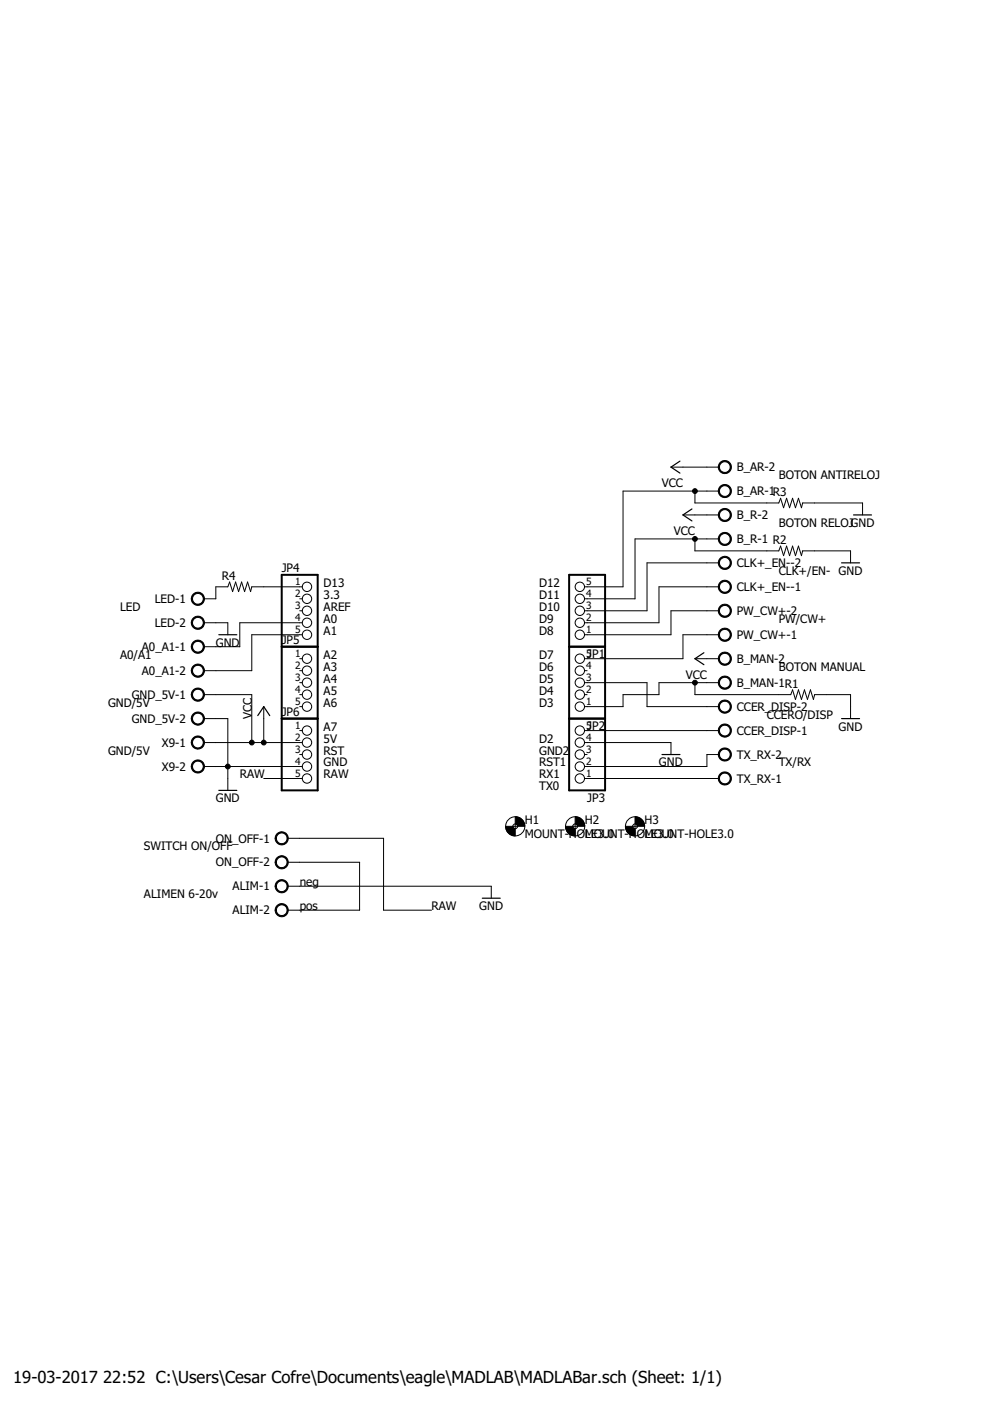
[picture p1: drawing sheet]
<svg xmlns="http://www.w3.org/2000/svg" width="210mm" height="297mm" viewBox="0 0 210 297" stroke-linecap="round" stroke-linejoin="round" font-family="sans-serif">
<g fill="#000" stroke="#000" stroke-width=".21">
<path d="M152.7 98.1a1.4 1.4 0 0 1 2.2 .2 1.4 1.4 0 0 1-.8 2.1 1.4 1.4 0 0 1-1.8-1.4h.2a1.14 1.14 0 0 1 1.7-.9 1.14 1.14 0 0 1 .2 1.9 1.14 1.14 0 0 1-1.8-.7l-.1-.3h-.2z" fill-rule="evenodd"/>
<path d="M152.7 118.4a1.4 1.4 0 0 1 2.2 .2 1.4 1.4 0 0 1-.8 2.1 1.4 1.4 0 0 1-1.8-1.4h.2a1.14 1.14 0 0 1 1.7-.9 1.14 1.14 0 0 1 .2 1.9 1.14 1.14 0 0 1-1.8-.7l-.1-.3h-.2z" fill-rule="evenodd"/>
<path d="M152.7 113.3a1.4 1.4 0 0 1 2.2 .2 1.4 1.4 0 0 1-.8 2.1 1.4 1.4 0 0 1-1.8-1.3h.2a1.14 1.14 0 0 1 1.7-1 1.14 1.14 0 0 1 .2 1.9 1.14 1.14 0 0 1-1.8-.6l-.1-.3h-.2z" fill-rule="evenodd"/>
<path d="M152.7 108.2a1.4 1.4 0 0 1 2.2 .3 1.4 1.4 0 0 1-.8 2 1.4 1.4 0 0 1-1.8-1.3h.2a1.14 1.14 0 0 1 1.7-1 1.14 1.14 0 0 1 .2 2 1.14 1.14 0 0 1-1.8-.7l-.1-.3h-.2z" fill-rule="evenodd"/>
<path d="M152.7 103.1a1.4 1.4 0 0 1 2.2 .3 1.4 1.4 0 0 1-.8 2 1.4 1.4 0 0 1-1.8-1.3h.2a1.14 1.14 0 0 1 1.7-.9 1.14 1.14 0 0 1 .2 1.9 1.14 1.14 0 0 1-1.8-.7l-.1-.3h-.2z" fill-rule="evenodd"/>
<path d="M40.9 136.2a1.39 1.39 0 0 1 2.2 .2 1.39 1.39 0 0 1-.8 2.1 1.39 1.39 0 0 1-1.7-1.4h.2a1.15 1.15 0 0 1 1.6-1.1 1.15 1.15 0 0 1 .3 1.9 1.15 1.15 0 0 1-1.8-.5l-.1-.3h-.2z" fill-rule="evenodd"/>
<path d="M40.9 126a1.39 1.39 0 0 1 2.2 .2 1.39 1.39 0 0 1-.8 2.1 1.39 1.39 0 0 1-1.7-1.3h.2a1.15 1.15 0 0 1 1.6-1.1 1.15 1.15 0 0 1 .3 1.9 1.15 1.15 0 0 1-1.8-.5l-.1-.3h-.2z" fill-rule="evenodd"/>
<path d="M40.9 131.1a1.39 1.39 0 0 1 2.2 .2 1.39 1.39 0 0 1-.8 2.1 1.39 1.39 0 0 1-1.7-1.4h.2a1.15 1.15 0 0 1 1.6-1 1.15 1.15 0 0 1 .3 1.9 1.15 1.15 0 0 1-1.8-.6l-.1-.3h-.2z" fill-rule="evenodd"/>
<path d="M152.7 138.7a1.39 1.39 0 0 1 2.2 .2 1.39 1.39 0 0 1-.8 2.1 1.39 1.39 0 0 1-1.8-1.3h.2a1.14 1.14 0 0 1 1.7-1 1.14 1.14 0 0 1 .2 1.9 1.14 1.14 0 0 1-1.8-.7l-.1-.2h-.2z" fill-rule="evenodd"/>
<path d="M152.7 133.6a1.39 1.39 0 0 1 2.2 .3 1.39 1.39 0 0 1-.8 2 1.39 1.39 0 0 1-1.8-1.3h.2a1.14 1.14 0 0 1 1.7-1 1.14 1.14 0 0 1 .2 1.9 1.14 1.14 0 0 1-1.8-.6l-.1-.3h-.2z" fill-rule="evenodd"/>
<path d="M152.7 128.5a1.39 1.39 0 0 1 2.2 .3 1.39 1.39 0 0 1-.8 2 1.39 1.39 0 0 1-1.8-1.3h.2a1.14 1.14 0 0 1 1.7-.9 1.14 1.14 0 0 1 .2 1.9 1.14 1.14 0 0 1-1.8-.7l-.1-.3h-.2z" fill-rule="evenodd"/>
<path d="M152.7 123.5a1.39 1.39 0 0 1 2.2 .2 1.39 1.39 0 0 1-.8 2.1 1.39 1.39 0 0 1-1.8-1.4h.2a1.14 1.14 0 0 1 1.7-.9 1.14 1.14 0 0 1 .2 1.9 1.14 1.14 0 0 1-1.8-.7l-.1-.3h-.2z" fill-rule="evenodd"/>
<path d="M40.9 146.3a1.39 1.39 0 0 1 2.2 .3 1.39 1.39 0 0 1-.8 2 1.39 1.39 0 0 1-1.7-1.3h.2a1.15 1.15 0 0 1 1.6-1.1 1.15 1.15 0 0 1 .3 1.9 1.15 1.15 0 0 1-1.8-.5l-.1-.3h-.2z" fill-rule="evenodd"/>
<path d="M40.9 151.4a1.39 1.39 0 0 1 2.2 .2 1.39 1.39 0 0 1-.8 2.1 1.39 1.39 0 0 1-1.7-1.3h.2a1.15 1.15 0 0 1 1.6-1.1 1.15 1.15 0 0 1 .3 1.9 1.15 1.15 0 0 1-1.8-.6l-.1-.2h-.2z" fill-rule="evenodd"/>
<path d="M40.9 156.5a1.39 1.39 0 0 1 2.2 .2 1.39 1.39 0 0 1-.8 2.1 1.39 1.39 0 0 1-1.7-1.4h.2a1.15 1.15 0 0 1 1.6-1 1.15 1.15 0 0 1 .3 1.9 1.15 1.15 0 0 1-1.8-.6l-.1-.3h-.2z" fill-rule="evenodd"/>
<path d="M40.9 141.2a1.39 1.39 0 0 1 2.2 .3 1.39 1.39 0 0 1-.8 2 1.39 1.39 0 0 1-1.7-1.3h.2a1.15 1.15 0 0 1 1.6-1.1 1.15 1.15 0 0 1 .3 1.9 1.15 1.15 0 0 1-1.8-.5l-.1-.3h-.2z" fill-rule="evenodd"/>
<path d="M152.7 159a1.4 1.4 0 0 1 2.2 .2 1.4 1.4 0 0 1-.8 2.1 1.4 1.4 0 0 1-1.8-1.3h.2a1.14 1.14 0 0 1 1.7-1 1.14 1.14 0 0 1 .2 1.9 1.14 1.14 0 0 1-1.8-.6l-.1-.3h-.2z" fill-rule="evenodd"/>
<path d="M152.7 153.9a1.39 1.39 0 0 1 2.2 .3 1.39 1.39 0 0 1-.8 2 1.39 1.39 0 0 1-1.8-1.3h.2a1.14 1.14 0 0 1 1.7-1 1.14 1.14 0 0 1 .2 2 1.14 1.14 0 0 1-1.8-.7l-.1-.3h-.2z" fill-rule="evenodd"/>
<path d="M152.7 148.9a1.39 1.39 0 0 1 2.2 .2 1.39 1.39 0 0 1-.8 2.1 1.39 1.39 0 0 1-1.8-1.4h.2a1.14 1.14 0 0 1 1.7-.9 1.14 1.14 0 0 1 .2 1.9 1.14 1.14 0 0 1-1.8-.7l-.1-.3h-.2z" fill-rule="evenodd"/>
<path d="M152.7 143.8a1.39 1.39 0 0 1 2.2 .2 1.39 1.39 0 0 1-.8 2.1 1.39 1.39 0 0 1-1.8-1.4h.2a1.14 1.14 0 0 1 1.7-.9 1.14 1.14 0 0 1 .2 1.9 1.14 1.14 0 0 1-1.8-.7l-.1-.3h-.2z" fill-rule="evenodd"/>
<path d="M40.9 161.5a1.4 1.4 0 0 1 2.2 .3 1.4 1.4 0 0 1-.8 2 1.4 1.4 0 0 1-1.7-1.3h.2a1.15 1.15 0 0 1 1.6-1.1 1.15 1.15 0 0 1 .3 1.9 1.15 1.15 0 0 1-1.8-.5l-.1-.3h-.2z" fill-rule="evenodd"/>
<path d="M58.7 176.8a1.4 1.4 0 0 1 2.2 .2 1.4 1.4 0 0 1-.8 2.1 1.4 1.4 0 0 1-1.8-1.4h.3a1.14 1.14 0 0 1 1.6-1 1.14 1.14 0 0 1 .3 1.9 1.14 1.14 0 0 1-1.9-.6v-.3h-.3z" fill-rule="evenodd"/>
<path d="M107.2 175.2h1.5l.2 .4 .3 .1v1.5a2 2 0 0 1-2-2z" fill-rule="evenodd"/>
<path d="M109.2 173.2a2.04 2.04 0 0 1 2.1 2h-1.6v-.3l-.5-.2z" fill-rule="evenodd"/>
<path d="M119.9 175.2h1.5l.2 .4 .3 .1v1.5a2 2 0 0 1-2-2z" fill-rule="evenodd"/>
<path d="M121.9 173.2a2.04 2.04 0 0 1 2.1 2h-1.6v-.3l-.5-.2z" fill-rule="evenodd"/>
<path d="M132.6 175.2h1.5l.2 .4 .3 .1v1.5a2 2 0 0 1-2-2z" fill-rule="evenodd"/>
<path d="M134.6 173.2a2.04 2.04 0 0 1 2.1 2h-1.6l-.1-.3-.4-.2z" fill-rule="evenodd"/>
<path d="M152.7 164.1a1.4 1.4 0 0 1 2.2 .2 1.4 1.4 0 0 1-.8 2.1 1.4 1.4 0 0 1-1.8-1.3h.2a1.14 1.14 0 0 1 1.7-1 1.14 1.14 0 0 1 .2 1.9 1.14 1.14 0 0 1-1.8-.7l-.1-.2h-.2z" fill-rule="evenodd"/>
<path d="M58.7 181.9a1.4 1.4 0 0 1 2.2 .2 1.4 1.4 0 0 1-.8 2.1 1.4 1.4 0 0 1-1.8-1.4h.3a1.14 1.14 0 0 1 1.6-1 1.14 1.14 0 0 1 .3 1.9 1.14 1.14 0 0 1-1.9-.6v-.3h-.3z" fill-rule="evenodd"/>
<path d="M58.7 186.9a1.39 1.39 0 0 1 2.2 .3 1.39 1.39 0 0 1-.8 2 1.39 1.39 0 0 1-1.8-1.3h.3a1.14 1.14 0 0 1 1.6-1 1.14 1.14 0 0 1 .3 1.8 1.14 1.14 0 0 1-1.9-.5v-.3h-.3z" fill-rule="evenodd"/>
<path d="M58.7 192a1.39 1.39 0 0 1 2.2 .3 1.39 1.39 0 0 1-.8 2 1.39 1.39 0 0 1-1.8-1.3h.3a1.14 1.14 0 0 1 1.6-1.1 1.14 1.14 0 0 1 .3 1.9 1.14 1.14 0 0 1-1.9-.5v-.3h-.3z" fill-rule="evenodd"/>
<circle cx="147.3" cy="114.3" r=".51"/>
<circle cx="147.3" cy="104.1" r=".51"/>
<circle cx="53.4" cy="157.4" r=".51"/>
<circle cx="55.9" cy="157.4" r=".51"/>
<circle cx="147.3" cy="144.7" r=".51"/>
<circle cx="48.3" cy="162.5" r=".51"/>
</g>
<g fill="none" stroke="#000" stroke-width=".21">
<path d="M142.3 99h10.1M144.8 109.2h7.6M147.3 114.3v2.5h17.8l.4-1 .6 2 .7-2 .6 2 .6-2 .7 2 .6-2 .6 2 .3-1h10.1v2.5M147.3 104.1v2.5h17.8l.4-1 .6 2.1 .7-2.1 .6 2.1 .6-2.1 .7 2.1 .6-2.1 .6 2.1 .3-1.1h12.7v2.6M152.4 119.3h-15.2v10.2h-13.3M152.4 104.1h-20.3v20.3h-8.2M152.4 114.3h-17.8v12.7h-10.7M43.2 132h5.1v2.6M63.5 139.7h.6M63.5 129.5h.6M63.5 127h.6M64.1 134.6h-10.7v7.6h-10.2"/>
<path d="M64.1 124.4h-10.7l-.3 1-.6-2-.6 2-.7-2-.6 2-.6-2-.7 2-.6-2-.4 1h-2.5v2.6h-2.6M64.1 132h-13.3v5.1h-7.6M147.3 139.7h5.1M152.4 134.6h-7.6v5.1h-20.9M152.4 129.5h-10.1v5.1h-18.4M152.4 124.4h-12.7v7.6h-15.8M43.2 147.3h10.2v10.1M43.2 152.4h5.1v15.2M43.2 157.4h20.9M55.9 149.8v7.6M63.5 160h.6M63.5 154.9h.6"/>
<path d="M63.5 149.8h.6M63.5 144.7h.6M63.5 147.3h.6M63.5 142.2h.6M123.9 160h.6M123.9 154.9h28.5M123.9 144.7h13.3v5.1h15.2M123.9 147.3h.6M123.9 157.4h18.4v2.6M123.9 142.2h.6M147.3 144.7v2.6h20.4l.3-1 .7 2 .6-2 .6 2 .7-2 .6 2 .6-2 .7 2 .2-1h7.6v5.1M152.4 160h-2.5v2.5h-26"/>
<path d="M152.4 144.7h-12.7v2.6h-7.6v2.5h-8.2M43.2 162.5h20.9M55.9 165.1h8.2M61 177.7h20.3v15.3h10.2M108.7 175.2h1M109.2 174.7v1M121.4 175.2h1M121.9 174.7v1M123.9 165.1h28.5M134.1 175.2h1M134.6 174.7v1M61 182.8h15.2v10.2h-15.2"/>
<path d="M61 187.9h43.2v2.5"/>
<circle cx="65.1" cy="129.5" r=".99"/>
<circle cx="65.1" cy="139.7" r=".99"/>
<circle cx="65.1" cy="124.4" r=".99"/>
<circle cx="65.1" cy="127" r=".99"/>
<circle cx="65.1" cy="132" r=".99"/>
<circle cx="65.1" cy="134.6" r=".99"/>
<circle cx="122.9" cy="127" r=".99"/>
<circle cx="122.9" cy="129.5" r=".99"/>
<circle cx="122.9" cy="134.6" r=".99"/>
<circle cx="122.9" cy="132" r=".99"/>
<circle cx="122.9" cy="139.7" r=".99"/>
<circle cx="122.9" cy="124.4" r=".99"/>
<circle cx="65.1" cy="154.9" r=".99"/>
<circle cx="65.1" cy="144.7" r=".99"/>
<circle cx="65.1" cy="149.8" r=".99"/>
<circle cx="65.1" cy="160" r=".99"/>
<circle cx="65.1" cy="147.3" r=".99"/>
<circle cx="65.1" cy="142.2" r=".99"/>
<circle cx="65.1" cy="157.4" r=".99"/>
<circle cx="122.9" cy="154.9" r=".99"/>
<circle cx="122.9" cy="144.7" r=".99"/>
<circle cx="122.9" cy="142.2" r=".99"/>
<circle cx="122.9" cy="149.8" r=".99"/>
<circle cx="122.9" cy="160" r=".99"/>
<circle cx="122.9" cy="157.4" r=".99"/>
<circle cx="122.9" cy="147.3" r=".99"/>
<circle cx="65.1" cy="165.1" r=".99"/>
<circle cx="65.1" cy="162.5" r=".99"/>
<circle cx="109.2" cy="175.2" r="2.03"/>
<circle cx="109.2" cy="175.2" r=".51"/>
<circle cx="121.9" cy="175.2" r="2.03"/>
<circle cx="121.9" cy="175.2" r=".51"/>
<circle cx="122.9" cy="165.1" r=".99"/>
<circle cx="122.9" cy="162.5" r=".99"/>
<circle cx="134.6" cy="175.2" r="2.03"/>
<circle cx="134.6" cy="175.2" r=".51"/>
</g>
<path d="M59.7 121.9h7.7v45.7h-7.7zM59.7 137.1h7.7M120.7 121.9h7.6v45.7h-7.6zM120.7 137.1h7.6M59.7 152.4h7.7M120.7 152.4h7.6" fill="none" stroke="#000" stroke-width=".42"/>
<path d="M144.2 97.8l-1.9 1.2 1.9 1.3M146.7 107.9l-1.9 1.3 1.9 1.2M178.4 119.3h3.8M181 109.2h3.8M46.4 134.6h3.8M149.2 138.4l-1.9 1.3 1.9 1.2M54.7 151.7l1.2-1.9 1.3 1.9M140.4 160h3.8M178.4 152.4h3.8M46.4 167.6h3.8M102.3 190.4h3.8" fill="none" stroke="#000" stroke-width=".25"/>
<g font-size="3.5">
<text x="2.8" y="293.2">19-03-2017</text>
<text x="21.9" y="293.2">22:52 C:\Users\Cesar Cofre\Documents\eagle\MADLAB\MADLABar.sch (Sheet: 1/1)</text>
</g>
<g font-size="2.5">
<text x="156.2" y="99.9">B_AR-2</text>
<text x="165.1" y="101.6">BOTON ANTIRELOJ</text>
<text x="140.3" y="103.3">VCC</text>
<text x="156.2" y="105">B_AR-1R3</text>
<text x="142.8" y="113.5">VCC</text>
<text x="156.2" y="110.1">B_R-2</text>
<text x="165.1" y="111.7">BOTON RELOJGND</text>
<text x="156.2" y="115.2">B_R-1 R2</text>
<text x="47" y="122.9">R4</text>
<text x="59.7" y="121.2">JP4</text>
<text x="68.6" y="124.4">D13</text>
<text x="114.3" y="124.4">D12</text>
<text x="156.2" y="125.3">CLK+_EN--1</text>
<text x="156.2" y="120.2">CLK+_EN--2</text>
<text x="165.1" y="121.9">CLK+/EN- GND</text>
<text x="25.5" y="129.5">LED</text>
<text x="32.8" y="127.9">LED-1</text>
<text x="68.6" y="129.5">AREF</text>
<text x="68.6" y="127">3.3</text>
<text x="114.3" y="129.5">D10</text>
<text x="114.3" y="127">D11</text>
<text x="156.2" y="130.4">PW_CW+-2</text>
<text x="32.8" y="132.9">LED-2</text>
<text x="45.8" y="137.1">GND</text>
<text x="59.7" y="136.5">JP5</text>
<text x="68.6" y="134.6">A1</text>
<text x="68.6" y="132">A0</text>
<text x="114.3" y="134.6">D8</text>
<text x="114.3" y="132">D9</text>
<text x="156.2" y="135.5">PW_CW+-1</text>
<text x="165.1" y="132">PW/CW+</text>
<text x="25.5" y="139.7">A0/A1</text>
<text x="30.1" y="138">A0_A1-1</text>
<text x="30.1" y="143.1">A0_A1-2</text>
<text x="68.6" y="142.2">A3</text>
<text x="68.6" y="139.7">A2</text>
<text x="114.3" y="142.2">D6</text>
<text x="114.3" y="139.7">D7</text>
<text x="124.5" y="139.5">JP1</text>
<text x="145.4" y="144">VCC</text>
<text x="156.2" y="140.5">B_MAN-2</text>
<text x="165.1" y="142.2">BOTON MANUAL</text>
<text x="22.9" y="149.8">GND/5V</text>
<text x="27.9" y="148.2">GND_5V-1</text>
<text x="68.6" y="149.8">A6</text>
<text x="68.6" y="147.3">A5</text>
<text x="68.6" y="144.7">A4</text>
<text x="114.3" y="149.8">D3</text>
<text x="114.3" y="147.3">D4</text>
<text x="114.3" y="144.7">D5</text>
<text x="156.2" y="145.6">B_MAN-1R1</text>
<text x="27.9" y="153.2">GND_5V-2</text>
<text x="53.4" y="152.4" transform="rotate(-90 53.4 152.4)">VCC</text>
<text x="59.7" y="151.7">JP6</text>
<text x="68.6" y="154.9">A7</text>
<text x="124.5" y="154.8">JP2</text>
<text x="156.2" y="155.8">CCER_DISP-1</text>
<text x="156.2" y="150.7">CCER_DISP-2</text>
<text x="162.6" y="152.4">CCERO/DISP</text>
<text x="177.8" y="154.9">GND</text>
<text x="22.9" y="160">GND/5V</text>
<text x="34.3" y="158.3">X9-1</text>
<text x="68.6" y="160">RST</text>
<text x="68.6" y="157.4">5V</text>
<text x="114.3" y="160">GND2</text>
<text x="114.3" y="157.4">D2</text>
<text x="156.2" y="160.9">TX_RX-2</text>
<text x="34.3" y="163.4">X9-2</text>
<text x="50.8" y="165">RAW</text>
<text x="68.6" y="165">RAW</text>
<text x="68.6" y="162.5">GND</text>
<text x="114.3" y="167.6">TX0</text>
<text x="114.3" y="162.5">RST1</text>
<text x="114.3" y="165">RX1</text>
<text x="139.7" y="162.5">GND</text>
<text x="156.2" y="165.9">TX_RX-1</text>
<text x="165.1" y="162.5">TX/RX</text>
<text x="45.8" y="170.1">GND</text>
<text x="124.5" y="170">JP3</text>
<text x="45.8" y="178.6">ON_OFF-1</text>
<text x="111.3" y="177.7">MOUNT-HOMOUNT-HOMOUNT-HOLE3.0</text>
<text x="111.3" y="174.6">H1</text>
<text x="124" y="174.6">H2</text>
<text x="124.1" y="177.7">LE3.0</text>
<text x="136.7" y="174.6">H3</text>
<text x="136.8" y="177.7">LE3.0</text>
<text x="30.5" y="180.3">SWITCH ON/OFF</text>
<text x="45.8" y="183.7">ON_OFF-2</text>
<text x="30.5" y="190.4">ALIMEN 6-20v</text>
<text x="49.3" y="188.8">ALIM-1</text>
<text x="63.5" y="187.9">neg</text>
<text x="49.3" y="193.9">ALIM-2</text>
<text x="63.5" y="193">pos</text>
<text x="91.5" y="193">RAW</text>
<text x="101.6" y="193">GND</text>
</g>
<g font-size="2.1">
<text x="62.6" y="124.1">1</text>
<text x="124.3" y="124.1">5</text>
<text x="62.6" y="126.6">2</text>
<text x="62.6" y="129.1">3</text>
<text x="62.6" y="131.7">4</text>
<text x="124.3" y="131.7">2</text>
<text x="124.3" y="129.1">3</text>
<text x="124.3" y="126.6">4</text>
<text x="62.6" y="134.2">5</text>
<text x="124.3" y="134.2">1</text>
<text x="62.6" y="139.3">1</text>
<text x="62.6" y="141.8">2</text>
<text x="124.3" y="141.8">4</text>
<text x="124.3" y="139.3">5</text>
<text x="62.6" y="144.4">3</text>
<text x="62.6" y="146.9">4</text>
<text x="62.6" y="149.5">5</text>
<text x="124.3" y="149.5">1</text>
<text x="124.3" y="146.9">2</text>
<text x="124.3" y="144.4">3</text>
<text x="62.6" y="154.5">1</text>
<text x="124.3" y="154.5">5</text>
<text x="62.6" y="157.1">2</text>
<text x="62.6" y="159.6">3</text>
<text x="124.3" y="159.6">3</text>
<text x="124.3" y="157.1">4</text>
<text x="62.6" y="162.2">4</text>
<text x="62.6" y="164.7">5</text>
<text x="124.3" y="164.7">1</text>
<text x="124.3" y="162.2">2</text>
</g>
</svg>
